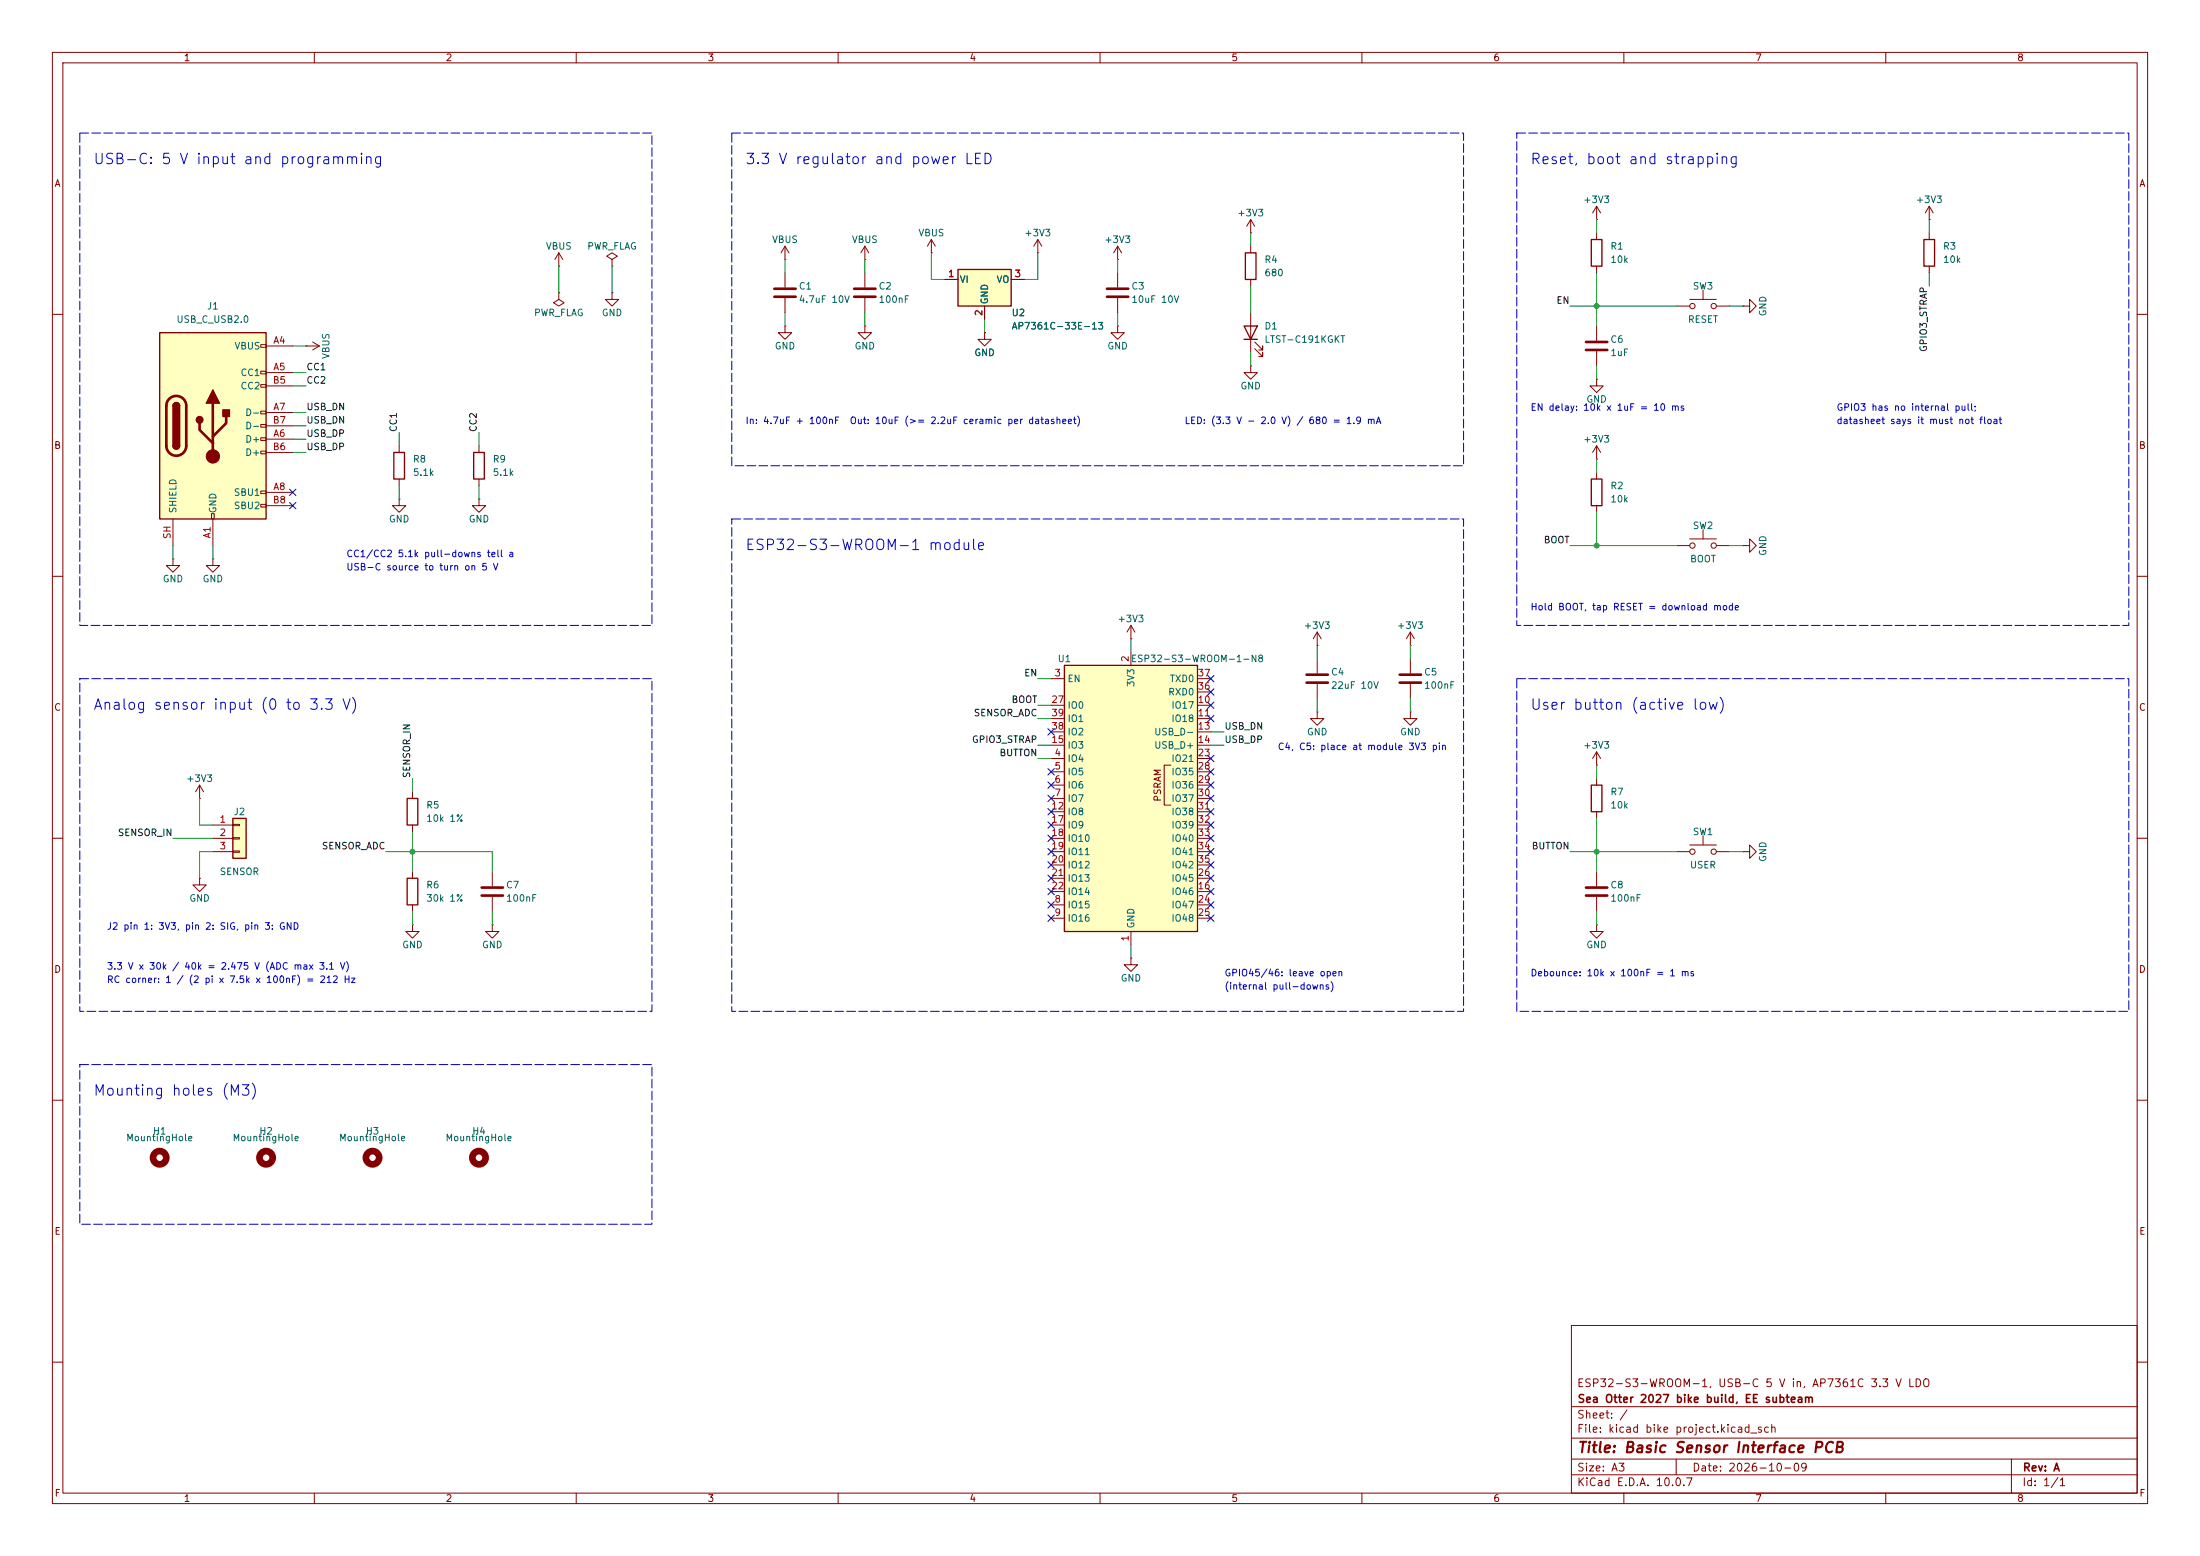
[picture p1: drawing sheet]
<svg xmlns="http://www.w3.org/2000/svg" width="420mm" height="297mm" viewBox="0 0 420 297" stroke-linecap="round" stroke-linejoin="round" font-family="sans-serif">
<g fill="none" stroke="#840000" stroke-width=".19">
<path d="M10 10h400v277h-400zM12 12h396v273h-396zM60 10v2M110 10v2M160 10v2M210 10v2M260 10v2M310 10v2M360 10v2M10 60h2M58.4 66h.1M58.4 66h2.6"/>
<path d="M59.7 65.3l1.3 .7M61 66l-1.3 .8M408 60h2M10 110h2M408 110h2M10 160h2M408 160h2M94 166.4v2.8M94 171.2v2.8M10 210h2M408 210h2M300 253h108v32h-108z"/>
<path d="M10 260h2M300 278.5h108M300 274.5h108M300 268.5h108M320 278.5v3M384 278.5v6.5M408 260h2M60 285v2M110 285v2M160 285v2M210 285v2M260 285v2"/>
<path d="M300 281.5h108M310 285v2M360 285v2"/>
</g>
<path d="M91.9 169.4h4.1M91.9 170.9h4.1" fill="none" stroke="#840000" stroke-width=".51"/>
<path d="M30.5 63.5h20.3v35.6h-20.3z" fill="#ffffc2"/>
<g fill="none" stroke="#840000" stroke-width=".19">
<path d="M106.7 55.9v1.3l1 .6-1 .6-1-.6 1-.6M106.7 55.9h.1M49.8 65.8h1v.5h-1zM49.8 70.9h1v.5h-1zM49.8 73.4h1v.5h-1zM49.8 78.5h1v.5h-1zM50.8 66h5.1M50.8 71.1h5.1M50.8 78.7h5.1M50.8 73.7h5.1M33 99.1v5M40.4 98h.5v1.1h-.5z"/>
<path d="M40.6 99.1v5M49.8 81h1v.5h-1zM49.8 83.6h1v.5h-1zM49.8 86.1h1v.5h-1zM49.8 93.7h1v.5h-1zM49.8 96.3h1v.5h-1zM50.8 83.8h5.1M50.8 94h5.1M50.8 86.4h5.1M50.8 81.3h5.1M50.8 96.5h5.1"/>
</g>
<path d="M30.5 63.5h20.3v35.6h-20.3zM33 77.5a.64 .64 0 0 1 .7-.7 .64 .64 0 0 1 .6 .7M33 85.1a.64 .64 0 0 0 .7 .6 .64 .64 0 0 0 .6-.6" fill="none" stroke="#840000" stroke-width=".25"/>
<path d="M32.3 76.1a1.9 1.9 0 0 1 2.1-.4 1.9 1.9 0 0 1 1.2 1.8v7.6a1.91 1.91 0 0 1-1.9 1.9 1.91 1.91 0 0 1-2-1.9l.1-7.8 .1-.6zM40.6 77v10.1M43.2 79.5v1.3l-2.6 2.5M38.1 80.8v1.2l2.5 2.6" fill="none" stroke="#840000" stroke-width=".51"/>
<g fill="#840000" stroke="#840000" stroke-width=".25">
<path d="M33 77.5h1.3v7.6h-1.3z"/>
<path d="M33.2 77a.64 .64 0 0 1 .7-.1 .64 .64 0 0 1 .4 .6h-1.3z"/>
<path d="M33 85.1h1.3a.64 .64 0 0 1-.6 .6 .64 .64 0 0 1-.7-.6z"/>
<path d="M40.6 74.4l1.3 2.6h-2.5z"/>
<path d="M42.5 78.2h1.3v1.3h-1.3z"/>
<circle cx="38.1" cy="80.1" r=".63"/>
</g>
<circle cx="40.6" cy="87.1" r="1.27" fill="#840000" stroke="#840000" stroke-width=".19"/>
<g fill="none" stroke="#840000" stroke-width="1.3">
<circle cx="30.5" cy="221" r="1.27"/>
<circle cx="50.8" cy="221" r="1.27"/>
<circle cx="71.1" cy="221" r="1.27"/>
<circle cx="91.4" cy="221" r="1.27"/>
</g>
<path d="M182.9 51.4h10.1v7h-10.1z" fill="#ffffc2"/>
<path d="M182.9 51.4h10.1v7h-10.1zM237.5 62.2h2.5l-1.2 2.6zM237.5 64.8h2.5M90.4 86.4h2.1v5h-2.1zM77.7 152.4h2.1v5.1h-2.1zM303.8 149.9h2v5h-2zM77.7 167.6h2.1v5.1h-2.1z" fill="none" stroke="#840000" stroke-width=".25"/>
<g fill="none" stroke="#840000" stroke-width=".19">
<path d="M180.3 53.3h2.6M188 58.4v2.6M193 53.3h2.6M198.1 48.3h.1M198.1 45.7l-.7 1.3M198.1 45.7l.8 1.3M198.1 45.7v2.6M213.4 49.5h.1M213.4 47v2.5M213.4 52.1v2.8M213.4 56.9v2.8M213.4 47l-.8 1.3"/>
<path d="M213.4 47l.7 1.3M238.8 59.7v7.6M213.4 62.2v1.3h1.2l-1.2 1.3-1.3-1.3h1.3M213.4 62.2h.1M238.8 69.9v1.2h1.2l-1.2 1.3-1.3-1.3h1.3M238.8 69.9h.1M239.5 66.5l1.5 1.6v-.8v.8h-.7M239.5 65.3l1.5 1.5v-.8v.8h-.7M76.2 95.3v1.2h1.3l-1.3 1.3-1.3-1.3h1.3M76.2 95.3h.1M91.4 95.3v1.2h1.3l-1.3 1.3-1.2-1.3h1.2M91.4 95.3h.1"/>
<path d="M91.4 85.1v1.3M91.4 91.4v1.3M215.9 119.4l-.8 1.3M215.9 119.4l.8 1.3M215.9 119.4v2.5M332.7 104.1h1.3v-1.2l1.3 1.2-1.3 1.3v-1.3M332.7 104.1h.1M215.9 121.9h.1M269.2 125.7v2.8M269.2 130.6v2.8M78.7 151.1v1.3M78.7 157.5v1.3"/>
<path d="M304.8 148.6v1.3M304.8 154.9v1.3M78.7 166.4v1.2M78.7 172.7v1.3M215.9 182.9v1.3h1.3l-1.3 1.2-1.3-1.2h1.3M215.9 182.9h.1"/>
</g>
<path d="M211.3 55.1h4.1M211.3 56.6h4.1M267.2 128.8h4.1M267.2 130.3h4.1" fill="none" stroke="#840000" stroke-width=".51"/>
<path d="M44.4 156.2h2.6v7.6h-2.6z" fill="#ffffc2"/>
<path d="M44.4 156.2h2.6v7.6h-2.6z" fill="none" stroke="#840000" stroke-width=".25"/>
<path d="M38.1 152.4h.1M38.1 149.9l-.8 1.2M38.1 149.9l.8 1.2M38.1 149.9v2.5M40.6 157.5h3.8M44.4 157.4h1.3v.2h-1.3zM44.4 159.9h1.3v.2h-1.3zM40.6 160h3.8M40.6 162.6h3.8M44.4 162.4h1.3v.3h-1.3zM78.7 176.5v1.3h1.3l-1.3 1.3-1.2-1.3h1.2M78.7 176.5h.1" fill="none" stroke="#840000" stroke-width=".19"/>
<path d="M203.2 127h25.4v50.8h-25.4z" fill="#ffffc2"/>
<path d="M237.7 48.3h2.1v5h-2.1zM303.8 45.7h2v5.1h-2zM367.3 45.7h2v5.1h-2zM75.2 86.4h2v5h-2zM303.8 91.4h2v5.1h-2zM203.2 127h25.4v50.8h-25.4z" fill="none" stroke="#840000" stroke-width=".25"/>
<g fill="none" stroke="#840000" stroke-width=".19">
<path d="M304.8 39.4v2.5M304.8 39.4l-.8 1.2M304.8 39.4l.8 1.2M368.3 39.4v2.5M368.3 39.4l-.8 1.2M368.3 39.4l.8 1.2M106.7 50.8h.1M106.7 48.3l-.8 1.2M106.7 48.3l.7 1.2M106.7 48.3v2.5M116.8 55.9v1.3h1.3l-1.3 1.2-1.2-1.2h1.2M116.8 55.9h.1"/>
<path d="M116.8 49.5l1.1-.6-1.1-.6-1 .6 1 .6v1.3M116.8 50.8h.1M149.9 49.5h.1M149.9 47v2.5M149.9 52.1v2.8M149.9 56.9v2.8M149.9 47l-.8 1.3M149.9 47l.7 1.3M165.1 49.5h.1M165.1 47v2.5M165.1 52.1v2.8M165.1 56.9v2.8"/>
<path d="M165.1 47l-.8 1.3M165.1 47l.8 1.3M177.8 48.3h.1M177.8 45.7l-.8 1.3M177.8 45.7l.8 1.3M177.8 45.7v2.6M180.3 53.3h2.6M188 58.4v2.6M193 53.3h2.6M238.8 44.5h.1M238.8 41.9v2.6M238.8 47v1.3"/>
<path d="M238.8 53.3v1.3M238.8 41.9l-.8 1.3M238.8 41.9l.7 1.3M304.8 41.9h.1M304.8 44.5v1.2M304.8 50.8v1.3M320 58.4h2.6M322.6 57.2h5.1M325.1 55.4v1.8M327.7 58.4h2.5M332.7 58.4h1.3v-1.2l1.3 1.2-1.3 1.3v-1.3M332.7 58.4h.1"/>
<path d="M368.3 41.9h.1M368.3 44.5v1.2M368.3 50.8v1.3M149.9 62.2v1.3h1.2l-1.2 1.3-1.3-1.3h1.3M149.9 62.2h.1M165.1 62.2v1.3h1.3l-1.3 1.3-1.3-1.3h1.3M165.1 62.2h.1M188 63.5v1.3h1.2l-1.2 1.2-1.3-1.2h1.3M188 63.5h.1M304.8 72.4v1.3h1.3l-1.3 1.2-1.3-1.2h1.3M304.8 72.4h.1M304.8 62.2v2.8"/>
<path d="M304.8 67.1v2.8M76.2 85.1v1.3M76.2 91.4v1.3M304.8 87.6h.1M304.8 85.1v2.5M304.8 90.2v1.2M304.8 96.5v1.3M304.8 85.1l-.8 1.3M304.8 85.1l.8 1.3M33 106.7v1.3h1.3l-1.3 1.2-1.3-1.2h1.3M33 106.7h.1M40.6 106.7v1.3h1.3l-1.3 1.2-1.2-1.2h1.2"/>
<path d="M40.6 106.7h.1M320 104.1h2.6M322.6 102.9h5.1M325.1 101.1v1.8M327.7 104.1h2.5M200.7 129.5h2.5M200.7 134.6h2.5M200.7 137.2h2.5M200.7 139.7h2.5M215.9 124.5v2.5M228.6 129.5h2.5M228.6 134.6h2.5"/>
<path d="M228.6 137.2h2.5M228.6 139.7h2.5M228.6 132.1h2.5M251.5 135.9v1.3h1.2l-1.2 1.2-1.3-1.2h1.3M251.5 135.9h.1M251.5 123.2h.1M251.5 120.7v2.5M251.5 125.7v2.8M251.5 130.6v2.8M251.5 120.7l-.8 1.2M251.5 120.7l.7 1.2M269.2 135.9v1.3h1.3l-1.3 1.2-1.2-1.2h1.2"/>
<path d="M269.2 135.9h.1M269.2 123.2h.1M269.2 120.7l-.7 1.2M269.2 120.7l.8 1.2M269.2 120.7v2.5M200.7 144.8h2.5M200.7 147.3h2.5M200.7 149.9h2.5M200.7 152.4h2.5M200.7 154.9h2.5M200.7 142.2h2.5M200.7 157.5h2.5"/>
<path d="M223.5 146.1h-1.3v7.6h1.3M228.6 144.8h2.5M228.6 147.3h2.5M228.6 149.9h2.5M228.6 152.4h2.5M228.6 154.9h2.5M228.6 142.2h2.5M228.6 157.5h2.5M304.8 146.1h.1M304.8 143.5l-.8 1.3M304.8 143.5l.8 1.3M304.8 143.5v2.6"/>
<path d="M325.1 159.5v1.8M38.1 167.6v1.3h1.3l-1.3 1.3-1.3-1.3h1.3M38.1 167.6h.1M94 176.5v1.3h1.2l-1.2 1.3-1.3-1.3h1.3M94 176.5h.1M200.7 172.7h2.5M200.7 175.3h2.5M200.7 170.2h2.5M200.7 160h2.5M200.7 162.6h2.5M200.7 165.1h2.5M200.7 167.6h2.5"/>
<path d="M215.9 177.8v2.5M228.6 172.7h2.5M228.6 175.3h2.5M228.6 170.2h2.5M228.6 160h2.5M228.6 162.6h2.5M228.6 165.1h2.5M228.6 167.6h2.5M304.8 176.5v1.3h1.3l-1.3 1.3-1.3-1.3h1.3M304.8 176.5h.1M304.8 166.4v2.8M304.8 171.2v2.8"/>
<path d="M320 162.6h2.6M322.6 161.3h5.1M327.7 162.6h2.5M332.7 162.6h1.3v-1.3l1.3 1.3-1.3 1.2v-1.2M332.7 162.6h.1"/>
<circle cx="323.1" cy="58.4" r=".51"/>
<circle cx="327.2" cy="58.4" r=".51"/>
<circle cx="323.1" cy="104.1" r=".51"/>
<circle cx="327.2" cy="104.1" r=".51"/>
<circle cx="323.1" cy="162.6" r=".51"/>
<circle cx="327.2" cy="162.6" r=".51"/>
</g>
<path d="M147.8 55.1h4.1M147.8 56.6h4.1M163.1 55.1h4M163.1 56.6h4M302.8 65.3h4M302.8 66.8h4M249.4 128.8h4.1M249.4 130.3h4.1M302.8 169.4h4M302.8 170.9h4" fill="none" stroke="#840000" stroke-width=".51"/>
<g fill="none" stroke="#009600" stroke-width=".19">
<path d="M106.7 50.8v5.1M116.8 50.8v5.1M149.9 49.5v2.6M149.9 59.7v2.5M165.1 49.5v2.6M165.1 59.7v2.5M177.8 48.3v5h2.5M198.1 48.3v5h-2.5M213.4 49.5v2.6M213.4 59.7v2.5M238.8 44.5v2.5M238.8 54.6v5.1"/>
<path d="M299.7 58.4h20.3M304.8 41.9v2.6M304.8 52.1v10.1M330.2 58.4h2.5M368.3 41.9v2.6M368.3 52.1v2.5M55.9 78.7h2.5M55.9 71.1h2.5M55.9 73.7h2.5M55.9 66h2.5M188 61v2.5M238.8 67.3v2.6"/>
<path d="M304.8 69.9v2.5M55.9 81.3h2.5M55.9 83.8h2.5M55.9 86.4h2.5M76.2 82.6v2.5M76.2 92.7v2.6M91.4 82.6v2.5M91.4 92.7v2.6M304.8 87.6v2.6M304.8 97.8v6.3M33 104.1v2.6M40.6 104.1v2.6"/>
<path d="M299.7 104.1h20.3M330.2 104.1h2.5M198.1 137.2h2.6M198.1 134.6h2.6M198.1 129.5h2.6M215.9 121.9v2.6M231.1 139.7h2.6M251.5 123.2v2.5M251.5 133.4v2.5M269.2 123.2v2.5M269.2 133.4v2.5M38.1 152.4v5.1h2.5"/>
<path d="M78.7 148.6v2.5M78.7 158.8v7.6M198.1 144.8h2.6M198.1 142.2h2.6M231.1 142.2h2.6M304.8 146.1v2.5M304.8 156.2v10.2M33 160h7.6M40.6 162.6h-2.5v5M73.7 162.6h20.3v3.8M78.7 174v2.5M94 174v2.5"/>
<path d="M299.7 162.6h20.3M304.8 174v2.5M330.2 162.6h2.5M215.9 180.3v2.6"/>
</g>
<g fill="none" stroke="#000084" stroke-width=".19">
<path d="M55.3 93.4l1.2 1.2M55.3 95.9l1.2 1.2M56.5 93.4l-1.2 1.2M56.5 95.9l-1.2 1.2M200.1 139.1l1.2 1.2M201.3 139.1l-1.2 1.2M230.5 134l1.2 1.2M230.5 131.5l1.2 1.2M230.5 128.9l1.2 1.2M230.5 136.6l1.2 1.2M231.7 134l-1.2 1.2M231.7 136.6l-1.2 1.2"/>
<path d="M231.7 131.5l-1.2 1.2M231.7 128.9l-1.2 1.2M200.1 154.3l1.2 1.2M200.1 146.7l1.2 1.2M200.1 156.9l1.2 1.2M200.1 151.8l1.2 1.2M200.1 159.4l1.2 1.2M200.1 149.3l1.2 1.2M201.3 154.3l-1.2 1.2M201.3 146.7l-1.2 1.2M201.3 156.9l-1.2 1.2M201.3 151.8l-1.2 1.2"/>
<path d="M201.3 159.4l-1.2 1.2M201.3 149.3l-1.2 1.2M230.5 154.3l1.2 1.2M230.5 156.9l1.2 1.2M230.5 159.4l1.2 1.2M230.5 149.3l1.2 1.2M230.5 151.8l1.2 1.2M230.5 144.2l1.2 1.2M230.5 146.7l1.2 1.2M231.7 154.3l-1.2 1.2M231.7 144.2l-1.2 1.2M231.7 156.9l-1.2 1.2"/>
<path d="M231.7 159.4l-1.2 1.2M231.7 149.3l-1.2 1.2M231.7 151.8l-1.2 1.2M231.7 146.7l-1.2 1.2M200.1 174.7l1.2 1.2M200.1 167l1.2 1.2M200.1 172.1l1.2 1.2M200.1 164.5l1.2 1.2M200.1 162l1.2 1.2M200.1 169.6l1.2 1.2M201.3 164.5l-1.2 1.2M201.3 174.7l-1.2 1.2"/>
<path d="M201.3 167l-1.2 1.2M201.3 172.1l-1.2 1.2M201.3 162l-1.2 1.2M201.3 169.6l-1.2 1.2M230.5 164.5l1.2 1.2M230.5 167l1.2 1.2M230.5 162l1.2 1.2M230.5 169.6l1.2 1.2M230.5 172.1l1.2 1.2M230.5 174.7l1.2 1.2M231.7 164.5l-1.2 1.2M231.7 167l-1.2 1.2"/>
<path d="M231.7 162l-1.2 1.2M231.7 169.6l-1.2 1.2M231.7 172.1l-1.2 1.2M231.7 174.7l-1.2 1.2"/>
</g>
<path d="M15.2 25.4h109.3v94h-109.3zM139.7 25.4h139.7v63.5h-139.7zM289.6 25.4h116.8v94h-116.8zM139.7 99.1h139.7v93.9h-139.7zM15.2 129.5h109.3v63.5h-109.3zM289.6 129.5h116.8v63.5h-116.8zM15.2 203.2h109.3v30.5h-109.3z" fill="none" stroke="#0000c2" stroke-width=".19" stroke-dasharray="1.7 .6"/>
<g fill="#009600" stroke="#009600" stroke-width=".19">
<circle cx="78.7" cy="162.6" r=".46"/>
<circle cx="304.8" cy="58.4" r=".46"/>
<circle cx="304.8" cy="104.1" r=".46"/>
<circle cx="304.8" cy="162.6" r=".46"/>
</g>
<g font-size="2" fill="#0000c2">
<text x="17.7" y="31.9">USB-C: 5 V input and programming</text>
<text x="142.1" y="31.9">3.3 V regulator and power LED</text>
<text x="292" y="31.9">Reset, boot and strapping</text>
<text x="142.1" y="105.5">ESP32-S3-WROOM-1 module</text>
<text x="17.7" y="136">Analog sensor input (0 to 3.3 V)</text>
<text x="292" y="136">User button (active low)</text>
<text x="17.7" y="209.7">Mounting holes (M3)</text>
</g>
<text font-size="2" fill="#840000" x="301" y="277.8">Title: Basic Sensor Interface PCB</text>
<g font-size="1.5" fill="#840000">
<text x="300.9" y="265.1">ESP32-S3-WROOM-1, USB-C 5 V in, AP7361C 3.3 V LDO</text>
<text x="301" y="268.1">Sea Otter 2027 bike build, EE subteam</text>
<text x="300.9" y="273.8">File: kicad bike project.kicad_sch</text>
<text x="300.9" y="271.1">Sheet: /</text>
<text x="300.9" y="281.2">Size: A3</text>
<text x="322.9" y="281.2">Date: 2026-10-09</text>
<text x="386" y="281.2">Rev: A</text>
<text x="300.9" y="284">KiCad E.D.A. 10.0.7</text>
<text x="385.9" y="284">Id: 1/1</text>
</g>
<g font-size="1.3" fill="#840000">
<text x="35" y="12">1</text>
<text x="85" y="12">2</text>
<text x="135" y="12">3</text>
<text x="185" y="12">4</text>
<text x="235" y="12">5</text>
<text x="285" y="12">6</text>
<text x="335" y="12">7</text>
<text x="385" y="12">8</text>
<text x="10.3" y="36">A</text>
<text x="408.3" y="36">A</text>
<text x="10.2" y="86">B</text>
<text x="408.2" y="86">B</text>
<text x="10.2" y="136">C</text>
<text x="408.2" y="136">C</text>
<text x="221.9" y="153.1" transform="rotate(-90 221.9 153.1)">PSRAM</text>
<text x="10.2" y="186">D</text>
<text x="408.2" y="186">D</text>
<text x="10.3" y="236">E</text>
<text x="408.3" y="236">E</text>
<text x="10.3" y="286">F</text>
<text x="35" y="287">1</text>
<text x="85" y="287">2</text>
<text x="135" y="287">3</text>
<text x="185" y="287">4</text>
<text x="235" y="287">5</text>
<text x="285" y="287">6</text>
<text x="335" y="287">7</text>
<text x="385" y="287">8</text>
<text x="408.3" y="286">F</text>
</g>
<g font-size="1.3" fill="#006464">
<text x="236.1" y="41.6">+3V3</text>
<text x="302.1" y="39.1">+3V3</text>
<text x="365.6" y="39.1">+3V3</text>
<text x="104.1" y="48">VBUS</text>
<text x="112" y="48">PWR_FLAG</text>
<text x="147.3" y="46.7">VBUS</text>
<text x="162.5" y="46.7">VBUS</text>
<text x="175.2" y="45.4">VBUS</text>
<text x="195.5" y="45.4">+3V3</text>
<text x="210.7" y="46.7">+3V3</text>
<text x="307.3" y="48">R1</text>
<text x="370.8" y="48">R3</text>
<text x="241.3" y="50.5">R4</text>
<text x="241.3" y="53">680</text>
<text x="307.3" y="50.5">10k</text>
<text x="370.8" y="50.5">10k</text>
<text x="39.4" y="59.4">J1</text>
<text x="152.4" y="55.6">C1</text>
<text x="152.4" y="58.1">4.7uF 10V</text>
<text x="167.6" y="55.6">C2</text>
<text x="167.6" y="58.1">100nF</text>
<text x="183.1" y="54.3">VI</text>
<text x="188.9" y="58.2" transform="rotate(-90 188.9 58.2)">GND</text>
<text x="190.1" y="54.3">VO</text>
<text x="215.9" y="55.6">C3</text>
<text x="215.9" y="58.1">10uF 10V</text>
<text x="323.1" y="55.6">SW3</text>
<text x="33.6" y="61.9">USB_C_USB2.0</text>
<text x="101.8" y="60.7">PWR_FLAG</text>
<text x="114.8" y="60.7">GND</text>
<text x="193" y="60.7">U2</text>
<text x="193" y="63.2">AP7361C-33E-13</text>
<text x="241.3" y="63.2">D1</text>
<text x="241.3" y="65.7">LTST-C191KGKT</text>
<text x="307.3" y="65.7">C6</text>
<text x="322.1" y="61.9">RESET</text>
<text x="337.5" y="60.5" transform="rotate(-90 337.5 60.5)">GND</text>
<text x="44.7" y="67">VBUS</text>
<text x="63.2" y="68.6" transform="rotate(-90 63.2 68.6)">VBUS</text>
<text x="147.8" y="67">GND</text>
<text x="163" y="67">GND</text>
<text x="185.9" y="68.3">GND</text>
<text x="211.3" y="67">GND</text>
<text x="307.3" y="68.3">1uF</text>
<text x="45.8" y="72.1">CC1</text>
<text x="45.8" y="74.6">CC2</text>
<text x="236.7" y="74.6">GND</text>
<text x="302.7" y="77.2">GND</text>
<text x="46.7" y="79.7">D-</text>
<text x="46.7" y="82.2">D-</text>
<text x="46.7" y="84.8">D+</text>
<text x="46.7" y="87.3">D+</text>
<text x="78.7" y="88.6">R8</text>
<text x="94" y="88.6">R9</text>
<text x="302.1" y="84.8">+3V3</text>
<text x="44.5" y="94.9">SBU1</text>
<text x="78.7" y="91.1">5.1k</text>
<text x="94" y="91.1">5.1k</text>
<text x="307.3" y="93.7">R2</text>
<text x="34" y="98.1" transform="rotate(-90 34 98.1)">SHIELD</text>
<text x="41.6" y="98.1" transform="rotate(-90 41.6 98.1)">GND</text>
<text x="44.5" y="97.5">SBU2</text>
<text x="74.1" y="100">GND</text>
<text x="89.4" y="100">GND</text>
<text x="307.3" y="96.2">10k</text>
<text x="323.1" y="101.3">SW2</text>
<text x="322.5" y="107.6">BOOT</text>
<text x="337.5" y="106.2" transform="rotate(-90 337.5 106.2)">GND</text>
<text x="31" y="111.5">GND</text>
<text x="38.6" y="111.5">GND</text>
<text x="213.2" y="119.1">+3V3</text>
<text x="248.8" y="120.3">+3V3</text>
<text x="266.6" y="120.3">+3V3</text>
<text x="201.8" y="126.7">U1</text>
<text x="203.7" y="130.5">EN</text>
<text x="215.8" y="126.7">ESP32-S3-WROOM-1-N8</text>
<text x="216.9" y="131.2" transform="rotate(-90 216.9 131.2)">3V3</text>
<text x="223.2" y="130.5">TXD0</text>
<text x="254" y="129.2">C4</text>
<text x="254" y="131.8">22uF 10V</text>
<text x="271.8" y="129.2">C5</text>
<text x="271.8" y="131.8">100nF</text>
<text x="203.7" y="135.6">IO0</text>
<text x="222.9" y="133">RXD0</text>
<text x="223.5" y="135.6">IO17</text>
<text x="203.7" y="143.2">IO3</text>
<text x="203.7" y="140.7">IO2</text>
<text x="203.7" y="138.1">IO1</text>
<text x="220.2" y="140.7">USB_D-</text>
<text x="220.2" y="143.2">USB_D+</text>
<text x="223.5" y="138.1">IO18</text>
<text x="249.4" y="140.7">GND</text>
<text x="267.2" y="140.7">GND</text>
<text x="302.1" y="143.2">+3V3</text>
<text x="35.4" y="149.6">+3V3</text>
<text x="203.7" y="145.7">IO4</text>
<text x="203.7" y="148.3">IO5</text>
<text x="223.5" y="145.7">IO21</text>
<text x="223.5" y="148.3">IO35</text>
<text x="44.5" y="155.9">J2</text>
<text x="81.3" y="154.6">R5</text>
<text x="203.7" y="150.8">IO6</text>
<text x="203.7" y="153.4">IO7</text>
<text x="203.7" y="155.9">IO8</text>
<text x="223.5" y="150.8">IO36</text>
<text x="223.5" y="153.4">IO37</text>
<text x="223.5" y="155.9">IO38</text>
<text x="307.3" y="152.1">R7</text>
<text x="307.3" y="154.6">10k</text>
<text x="81.3" y="157.2">10k 1%</text>
<text x="203.7" y="158.4">IO9</text>
<text x="203.7" y="161">IO10</text>
<text x="223.5" y="158.4">IO39</text>
<text x="223.5" y="161">IO40</text>
<text x="323.1" y="159.7">SW1</text>
<text x="41.8" y="167.3">SENSOR</text>
<text x="203.7" y="163.5">IO11</text>
<text x="203.7" y="166.1">IO12</text>
<text x="223.5" y="163.5">IO41</text>
<text x="223.5" y="166.1">IO42</text>
<text x="322.5" y="166.1">USER</text>
<text x="337.5" y="164.6" transform="rotate(-90 337.5 164.6)">GND</text>
<text x="36" y="172.4">GND</text>
<text x="81.3" y="169.9">R6</text>
<text x="81.3" y="172.4">30k 1%</text>
<text x="96.5" y="169.9">C7</text>
<text x="96.5" y="172.4">100nF</text>
<text x="203.7" y="173.7">IO15</text>
<text x="203.7" y="168.6">IO13</text>
<text x="203.7" y="171.1">IO14</text>
<text x="223.5" y="171.1">IO46</text>
<text x="223.5" y="173.7">IO47</text>
<text x="223.5" y="168.6">IO45</text>
<text x="307.3" y="169.9">C8</text>
<text x="307.3" y="172.4">100nF</text>
<text x="203.7" y="176.2">IO16</text>
<text x="216.9" y="177.3" transform="rotate(-90 216.9 177.3)">GND</text>
<text x="223.5" y="176.2">IO48</text>
<text x="76.7" y="181.3">GND</text>
<text x="91.9" y="181.3">GND</text>
<text x="302.7" y="181.3">GND</text>
<text x="213.8" y="187.7">GND</text>
<text x="24" y="218.1">MountingHole</text>
<text x="29.1" y="216.9">H1</text>
<text x="44.3" y="218.1">MountingHole</text>
<text x="49.4" y="216.9">H2</text>
<text x="64.6" y="218.1">MountingHole</text>
<text x="69.7" y="216.9">H3</text>
<text x="84.9" y="218.1">MountingHole</text>
<text x="90" y="216.9">H4</text>
</g>
<g font-size="1.3" fill="#a90000">
<text x="180.9" y="53.2">1</text>
<text x="193.6" y="53.2">3</text>
<text x="52.1" y="65.9">A4</text>
<text x="187.8" y="60.4" transform="rotate(-90 187.8 60.4)">2</text>
<text x="52.1" y="71">A5</text>
<text x="52" y="73.5">B5</text>
<text x="52" y="81.1">B7</text>
<text x="52.1" y="83.7">A6</text>
<text x="52.1" y="78.6">A7</text>
<text x="52" y="86.2">B6</text>
<text x="52.1" y="93.8">A8</text>
<text x="52" y="96.4">B8</text>
<text x="32.9" y="103" transform="rotate(-90 32.9 103)">SH</text>
<text x="40.5" y="102.9" transform="rotate(-90 40.5 102.9)">A1</text>
<text x="201.2" y="129.4">3</text>
<text x="215.8" y="126.5" transform="rotate(-90 215.8 126.5)">2</text>
<text x="228.5" y="131.9">36</text>
<text x="228.5" y="129.4">37</text>
<text x="200.6" y="134.5">27</text>
<text x="200.6" y="137">39</text>
<text x="228.5" y="134.5">10</text>
<text x="228.5" y="137">11</text>
<text x="200.6" y="142.1">15</text>
<text x="200.6" y="139.6">38</text>
<text x="228.5" y="139.6">13</text>
<text x="228.5" y="142.1">14</text>
<text x="201.2" y="144.6">4</text>
<text x="201.2" y="147.2">5</text>
<text x="201.2" y="149.7">6</text>
<text x="228.5" y="144.6">23</text>
<text x="228.5" y="147.2">28</text>
<text x="228.5" y="149.7">29</text>
<text x="200.6" y="154.8">12</text>
<text x="201.2" y="152.3">7</text>
<text x="228.5" y="152.3">30</text>
<text x="228.5" y="154.8">31</text>
<text x="41.8" y="157.3">1</text>
<text x="41.8" y="159.9">2</text>
<text x="200.6" y="157.3">17</text>
<text x="200.6" y="159.9">18</text>
<text x="228.5" y="157.3">32</text>
<text x="228.5" y="159.9">33</text>
<text x="41.8" y="162.4">3</text>
<text x="200.6" y="162.4">19</text>
<text x="200.6" y="165">20</text>
<text x="200.6" y="167.5">21</text>
<text x="228.5" y="167.5">26</text>
<text x="228.5" y="162.4">34</text>
<text x="228.5" y="165">35</text>
<text x="200.6" y="170">22</text>
<text x="201.2" y="172.6">8</text>
<text x="228.5" y="170">16</text>
<text x="228.5" y="172.6">24</text>
<text x="201.2" y="175.1">9</text>
<text x="215.8" y="179.8" transform="rotate(-90 215.8 179.8)">1</text>
<text x="228.5" y="175.1">25</text>
</g>
<g font-size="1.3" fill="#0f0f0f">
<text x="297" y="58.3">EN</text>
<text x="58.4" y="71">CC1</text>
<text x="368.2" y="67.3" transform="rotate(-90 368.2 67.3)">GPIO3_STRAP</text>
<text x="58.4" y="73.5">CC2</text>
<text x="58.4" y="81.2">USB_DN</text>
<text x="58.4" y="83.7">USB_DP</text>
<text x="58.4" y="78.6">USB_DN</text>
<text x="76.1" y="82.6" transform="rotate(-90 76.1 82.6)">CC1</text>
<text x="91.3" y="82.6" transform="rotate(-90 91.3 82.6)">CC2</text>
<text x="58.4" y="86.2">USB_DP</text>
<text x="294.6" y="104">BOOT</text>
<text x="195.4" y="129.4">EN</text>
<text x="185.8" y="137">SENSOR_ADC</text>
<text x="193" y="134.5">BOOT</text>
<text x="185.4" y="142.1">GPIO3_STRAP</text>
<text x="233.7" y="142.1">USB_DP</text>
<text x="233.7" y="139.6">USB_DN</text>
<text x="78.6" y="148.6" transform="rotate(-90 78.6 148.6)">SENSOR_IN</text>
<text x="190.7" y="144.7">BUTTON</text>
<text x="22.4" y="159.9">SENSOR_IN</text>
<text x="61.3" y="162.4">SENSOR_ADC</text>
<text x="292.3" y="162.4">BUTTON</text>
</g>
<g font-size="1.3" fill="#0000c2">
<text x="142.2" y="81.3">In: 4.7uF + 100nF</text>
<text x="162.1" y="81.3">Out: 10uF (&gt;= 2.2uF ceramic per datasheet)</text>
<text x="226" y="81.3">LED: (3.3 V - 2.0 V) / 680 = 1.9 mA</text>
<text x="292.1" y="78.7">EN delay: 10k x 1uF = 10 ms</text>
<text x="350.5" y="78.7">GPIO3 has no internal pull;</text>
<text x="350.5" y="81.3">datasheet says it must not float</text>
<text x="66" y="106.7">CC1/CC2 5.1k pull-downs tell a</text>
<text x="66" y="109.2">USB-C source to turn on 5 V</text>
<text x="292.1" y="116.8">Hold BOOT, tap RESET = download mode</text>
<text x="243.8" y="143.5">C4, C5: place at module 3V3 pin</text>
<text x="20.3" y="177.8">J2 pin 1: 3V3, pin 2: SIG, pin 3: GND</text>
<text x="20.3" y="185.4">3.3 V x 30k / 40k = 2.475 V (ADC max 3.1 V)</text>
<text x="20.3" y="187.9">RC corner: 1 / (2 pi x 7.5k x 100nF) = 212 Hz</text>
<text x="233.7" y="189.2">(internal pull-downs)</text>
<text x="233.7" y="186.7">GPIO45/46: leave open</text>
<text x="292.1" y="186.7">Debounce: 10k x 100nF = 1 ms</text>
</g>
</svg>
